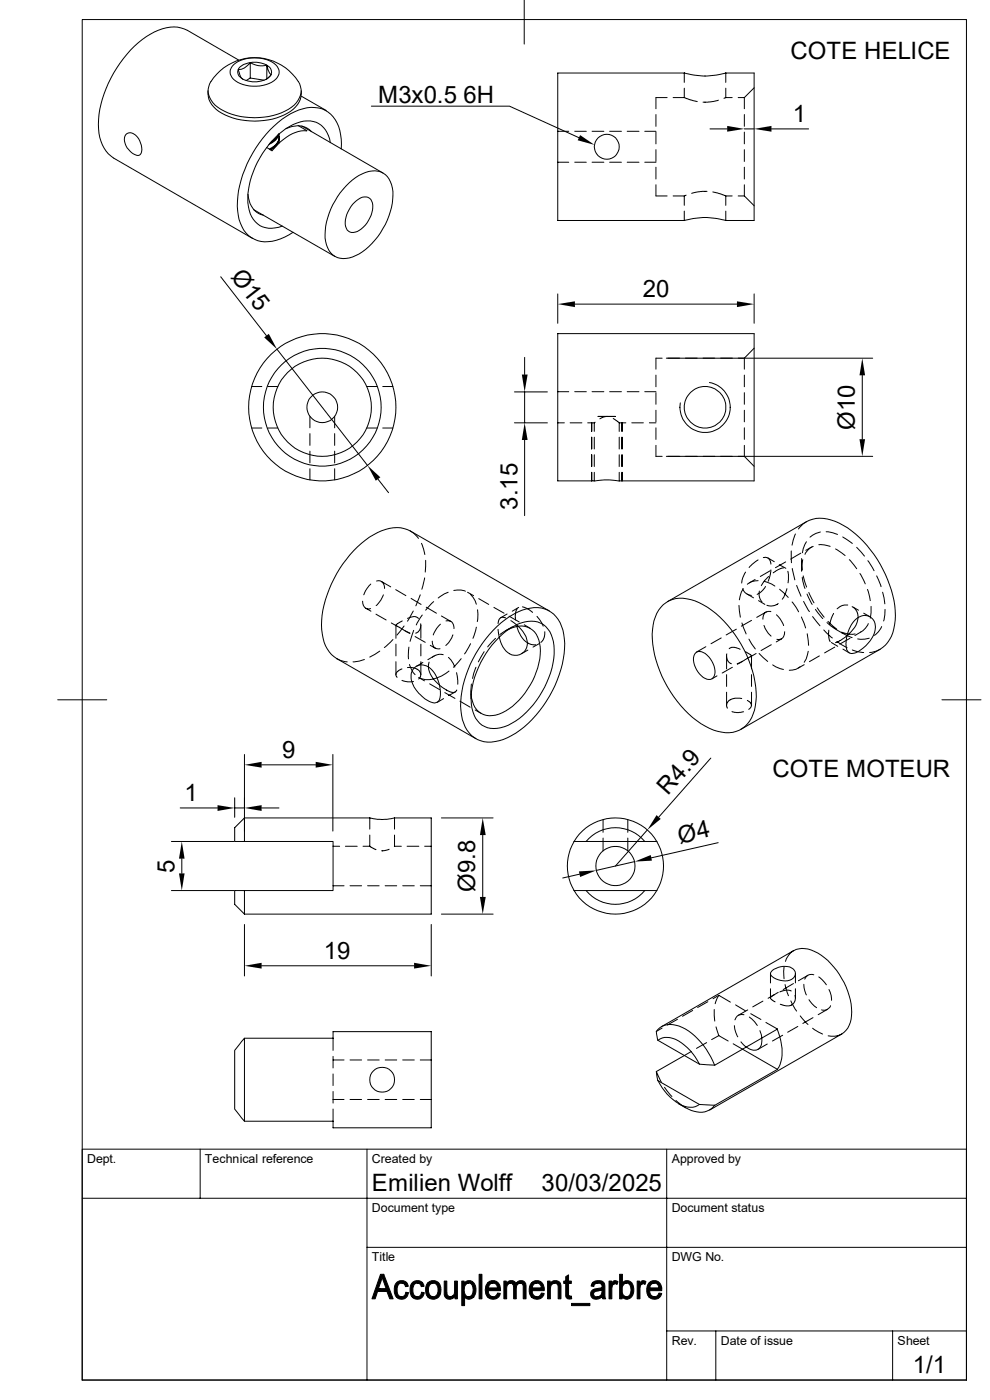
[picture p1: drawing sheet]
<svg xmlns="http://www.w3.org/2000/svg" width="210mm" height="297mm" viewBox="0 0 210 297" stroke-linecap="round" stroke-linejoin="round" font-family="sans-serif">
<g fill="none" stroke="#000" stroke-width=".21">
<path d="M17.4 4.1h187.6v288.7h-187.6zM44.1 19.3v.7M46 15.7a11 11 0 0 1 17.6 2.1 4.3 4.3 0 0 1-2.4 5.4 15.1 15.1 0 0 1-15-.4 4 4 0 0 1-.9-6.3zM49.6 13.7a7.6 7.6 0 0 1 8.9 0 2.07 2.07 0 0 1-.5 3.5 7.7 7.7 0 0 1-8.4-.4 1.99 1.99 0 0 1 0-3.1zM50.6 12.7l-10.8-6.3a7.9 7.9 0 0 0-7.9 .8 24.4 24.4 0 0 0-11 19.2 8 8 0 0 0 3.2 7.1l29.5 17.1M53.1 13.3a4.3 4.3 0 0 1 4.4 1.4 1.68 1.68 0 0 1-1.3 2.2 5.8 5.8 0 0 1-4.7-.1M53.1 13.3a2.68 2.68 0 0 0-2.7 2l.3 .8 .8 .7M53.1 16.6v-3.3a3.2 3.2 0 0 1-2.6 1.5 3.3 3.3 0 0 0 1 2M53.1 13.3a4.6 4.6 0 0 0 3.5 .5M56 17l-2.9-.4-.9 .5M56.6 16.8v-3a3.3 3.3 0 0 0 .9 2l-1.1 1.1M63.9 19.3a5.2 5.2 0 0 1-3.6 5.1 15.3 15.3 0 0 1-13.9-.8l-1.1-.9a4.1 4.1 0 0 1-1.1-2.7"/>
<path d="M111.2 0v9.4M145.2 15.5a15.6 15.6 0 0 0 8.8 0M145.2 15.5h-26.9v31.3h26.9M145.2 15.5v2M145.2 18.7v2M154 15.5h6v31.3h-6M154 15.5v2M154 18.7v2M160 18.6l-2.1 2.1M26.7 28.5a1.75 1.75 0 0 1 2.7 .9 3.4 3.4 0 0 1 .4 3.3 1.27 1.27 0 0 1-1.8-.2 3.2 3.2 0 0 1-1.3-4zM59.1 28.5l-.6 .8-1 .8M59.1 28.4a3.8 3.8 0 0 1-1.8 2"/>
<path d="M59.2 28.5a2.94 2.94 0 0 1-2.1 3.1M59.2 29.9v.4M59.2 28.4a3.3 3.3 0 0 1-2.2 2.2M59.2 29a2.83 2.83 0 0 1-1.8 2.8M59.2 29.2a3 3 0 0 1-1.9 2.5M60.7 27.3a4.4 4.4 0 0 1 5.4 .6M63.2 26.6l1.9 1.1M63.9 20.4l5.3 3.1M64 26.7l17.2 10M65.1 27.8a7.9 7.9 0 0 0-6.2 2.9l-1.2 1.3-1.1-.7M70.1 30.3a4.9 4.9 0 0 0-7.2-4.2 17.4 17.4 0 0 0-8.8 9.3 14.2 14.2 0 0 0-1 9.9 4.7 4.7 0 0 0 6 2.9l.8-.2M72.4 31.6a9.2 9.2 0 0 0-2.3-7.4 6.8 6.8 0 0 0-7.6-.5 23.3 23.3 0 0 0-11 13.4 15.9 15.9 0 0 0-.5 10.3 5.8 5.8 0 0 0 7.6 3.6l1.8-.7 1.8-1"/>
<path d="M74.1 38.8a7 7 0 0 1 6.6-2.4 5.2 5.2 0 0 1 2.6 5.8 15.5 15.5 0 0 1-7.9 12 4 4 0 0 1-5.9-1.6 10.9 10.9 0 0 1 .6-8.2l2-3.5zM78.8 22.5h29.3l14.7 6.7M118.3 34.4h2.4M118.3 27.9h2.4M121.9 34.4h2.5M121.9 27.9h2.5M125.6 34.4h2.5M125.6 27.9h2.5M129.3 34.4h2.5M129.3 27.9h2.5M133.1 34.4h2.5M133.1 27.9h2.5"/>
<path d="M136.8 34.4h2.3M136.8 27.9h2.3M139.1 39.2v2.4h2.4M139.1 35.5v2.5M139.1 31.7v2.5M139.1 28v2.5M139.1 24.3v2.5M141.5 20.7h-2.4v2.4M142.8 20.7h2.4M145.2 20.7l2.7 .8M150.6 27.3h3.7M152.4 21.3l-1.7 .3-1.6 .1"/>
<path d="M154 20.7l-.4 .2M154 20.7h1.3M156.6 20.7h1.3M157.9 39.2v2.4M157.9 35.5v2.5M157.9 31.7v2.5M157.9 28v2.5M157.9 24.3v2.5M157.9 20.7v2.4M157.9 27.3h2.1M163.7 27.3h7.8M46.8 58.7l9.7 12.5"/>
<path d="M52.6 41.2a4.4 4.4 0 0 0 3.3 4.4M53.8 44.4l17.2 10M74.8 43.3a3.2 3.2 0 0 1 3.3-1.4 2.48 2.48 0 0 1 .8 3.1 5.6 5.6 0 0 1-3.9 4.3 1.72 1.72 0 0 1-1.8-2.2l.4-1.6zM142.8 41.6h2.4M145.2 46.8a15.6 15.6 0 0 1 8.8 0M145.2 41.6v2M145.2 44.8v2M145.5 41.4l-.3 .2M150 40.6l-1.8 .1-1.5 .3M151.2 40.7l2.8 .9M154 41.6h1.3M154 41.6v2"/>
<path d="M154 44.8v2M156.6 41.6h1.3M157.9 41.6l2.1 2M58.8 74.1l19.2 24.7M111.3 75.8v3.7M118.3 62.4v6.2M122 64.5h34.3M139.1 79.6v2.4M140.5 76h-1.4v2.3M141.4 76h43.7M157.9 79.6v2.4M160 62.4v6.2"/>
<path d="M160 73.9l-2.1 2.1v2.3M182.9 79.6v13.6M53.4 90.8h2.1M53.4 82h2.1M56.8 90.8h2.1M56.8 82h2.1M65.7 88.3v2.5M65.7 92v2.5M65.7 95.7v2.5M65.7 99.4v2.4M71 88.3v2.5M71 92v2.5"/>
<path d="M71 95.7v2.5M71 99.4v2.4M77.8 90.8h2.2M77.8 82h2.2M81.2 90.8h2.2M81.2 82h2.2M109.1 89.7h7M109.1 83.1h7M111.3 83.1v6.6M111.3 93.3v16.1M118.3 89.7h1.4M118.3 83.1h2.4"/>
<path d="M120.9 89.7h2.5M121.9 83.1h2.5M124.7 89.7h1.4M125.5 89.7v1.8M125.5 92.8v2.5M125.5 96.5v2.5M125.6 83.1h2.5M126.1 89.7v1.8M126.1 92.8v2.5M126.1 96.5v2.5M126.2 89.6l-.1 .1M126.9 88.3h3.7"/>
<path d="M128.9 88.3l-.8 .1-.8 .5M129.3 83.1h2.5M130.1 88.8l1.3 .9M131.4 89.7v1.8M131.4 92.8v2.5M131.4 96.5v2.5M131.4 89.7h1.4M132 89.7v1.8M132 92.8v2.5M132 96.5v2.5M133.1 83.1h2.5M134 89.7h2.5"/>
<path d="M136.8 83.1h2.3M137.8 89.7h1.3M139.1 94.5v2.3h1.4M139.1 90.8v2.4M139.1 87v2.5M139.1 83.3v2.5M141.4 96.8h43.7M150.5 81.2a5.3 5.3 0 0 1 4.3 6.1 5.3 5.3 0 0 1-6.2 4.4 5.3 5.3 0 0 1-4.3-6.2M157.9 94.5v2.3l2.1 2.1M157.9 90.8v2.4M157.9 87v2.5M157.9 83.3v2.5"/>
<path d="M80.2 101.6l2.2 2.9M87 112.6l.8 .6 1 1M87 112.6a7.8 7.8 0 0 0-7.8 .9 24.3 24.3 0 0 0-11 19.1 8.3 8.3 0 0 0 2.7 6.7l.6 .4M87 112.6l29.5 17M89.4 115.3l.7 2.3M90.3 118.9l-.1 2.5M125.5 100.2v1.8M126.1 102a16.6 16.6 0 0 1 5.3 0M126.1 102h-7.8v-31.2h41.7v31.2h-28.6M126.1 100.2v1.8M131.4 100.2v1.8M132 100.2v1.8"/>
<path d="M160.8 118.8l-1.2 .9-.7 .7M161.9 118.3l.6-.1 .5 .2 .4 .6 .1 .7M162.9 118.4l1.4 .8M165.3 119.8l1.4 .8M166.7 119.2l-2.2 1.2M167.9 116.9v2.5M168.7 113.3l-.7 2.4M169.9 117.3l-2.2 1.3M170.1 118.5l.1 2.4M170.1 119.1v1.7M170.3 118.7l-.2 2.5M171.1 114.9l-.7 1.5-.2 .9"/>
<path d="M171.1 110.7a7.8 7.8 0 0 1 7.8 .8 24.3 24.3 0 0 1 11 19.1 8.3 8.3 0 0 1-2.6 6.7l-.6 .5M171.1 110.7l-.8 .5-.9 1M171.1 110.7l-29.5 16.9M172.2 116l-1.3 .8M172.5 115.9a3.4 3.4 0 0 0-1.7 1.7M173.7 115.6h1.2l1.2 .3M174 112.9l-.9 .3-1.3 .8M175.3 112.8l2.4 .6M177.2 116.5l2.1 1.4M178.8 113.9l2 1.4M180.2 118.7l1.5 1.9M181.7 116.1l1.7 1.9"/>
<path d="M184.1 119l1.3 2.1M71.5 139.7l.8 .4 1.4 .3M71.5 139.7l29.5 17M76.9 127.6a1.36 1.36 0 0 0 1.7 1.5M77.3 139.9l-1.1 .4-1.3 .1M77.6 129l1.1 .7M78.7 123.9l-1.1 1.4-.4 .9M79.8 130.3l2.1 1.2M79.9 123.3a1.34 1.34 0 0 1 1.7 1.5M80.6 138.1l-2.2 1.3M80.9 123.4l2 1.1M81.3 126.2l-.5 1.1-1 1.2"/>
<path d="M83 132.2l1.1 .6M83.4 135.7l-1.9 1.7M83.9 125.1l2.2 1.3M84 132.6v2.8M84 136.7v2.4M85.3 131.7l-1.1 .7a.19 .19 0 0 0-.2 .2 .19 .19 0 0 0 .2 .2l2.8 1.5M85.7 132.8l-1.5 1.9M85.9 133.8l1.1 .6M86.4 131.2l1.3-.4 .6 .1 .5 .3M86.7 137.3v2.5M87.2 127l2.1 1.2M87.7 129.6l-1.3 2.2"/>
<path d="M87.8 133.7l-.8 2.4M88.1 135l2.1 1.3M89.2 126.2l-1 2.3M89.2 132.3l-.1 1.3-.5 .5-.4 .2M89.3 132.6v2.8M89.3 136.7v2.4M89.6 130.5l-1.3 2.1M90.1 122.6l-.6 2.4M90.4 128.8l2.2 1.3M91.3 136.9l1.1 .6M91.7 136a1.35 1.35 0 0 0 1.6 1.6M92 127.6l-1.7 1.9"/>
<path d="M92.1 139.1l-1.3 .9M93.4 132.4l-.7 .9-.8 1.4M93.6 130.7l2 1.1M94 138.9l-.9-.1-.7 .2-.7 .4M94.6 131.7a1.33 1.33 0 0 1 1.7 1.6M95.1 125.6l-.8 .4-1.3 .9M95.1 139.5l1 1.1 .4 .9M96.1 134.7l-.9 1.7-.6 .5M96.3 125.3a3.8 3.8 0 0 1 2.4 .1M97.8 139.7l-1.6 1.9M99.2 125.6l1.3 .8M99.8 126.1a4.5 4.5 0 0 1 1.2 2.1"/>
<path d="M99.8 136.6l-1.2 2.1M101 133.1l-.7 2.3M101.3 129.4v2.5M101.6 127l2.1 1.2M102.7 138.3l-1.2 2.1M104.6 133.7a14.3 14.3 0 0 1 8.7-4.8 5.9 5.9 0 0 1 6.1 4.8 19.4 19.4 0 0 1-2.2 12.9 21.5 21.5 0 0 1-10.4 10.3 6.5 6.5 0 0 1-6.7-.8 9 9 0 0 1-2.4-7.3 24.7 24.7 0 0 1 6.9-15.1zM104.8 128.9l2.1 1.2M105.1 135.4l-1.6 1.8M105.8 135.3a9.5 9.5 0 0 1 7.7-3.5 5.2 5.2 0 0 1 4 5.1 19 19 0 0 1-5.8 14.2 9.5 9.5 0 0 1-7.6 3.4 5.2 5.2 0 0 1-4.1-5.1 19 19 0 0 1 5.8-14.1zM107.3 131.1l-.6-.2-.5 .2-.4 .5-.1 .7M107.6 130.3l-1.4 .8M108 133.5a4.4 4.4 0 0 1 5.4 .5 8.3 8.3 0 0 1 .7 7.6 15.4 15.4 0 0 1-8.3 9.9 4.1 4.1 0 0 1-5.8-3.4v-3"/>
<path d="M108 133.4l-2 1.2M108 130.7l2.2 1.3M108.4 131.7l.8 .5a6.7 6.7 0 0 1 2.7 4.1 2.6 2.6 0 0 1-1.9 2.7 2.6 2.6 0 0 1-3-1.3 8.5 8.5 0 0 1-1.3-3.6v-.6M108.7 133l-1.5 .8M109.6 132.8a5.1 5.1 0 0 0 2.6 3.8l.7 .2h.7M109.7 129.1l-.4 1v1.4M110 128.9l-1.3 .8M110.8 128.7l1 .4 1.2 .8M111.2 132.5l1.3 .8M112 137.9l-1.4 .8M113.9 130.8l1 1.2 .3 .8M114.4 136.5l-1.3 .8"/>
<path d="M115.6 134l-.2 1.4-.7 .9M140.7 128.3a6 6 0 0 1 5.9-1.1 18.7 18.7 0 0 1 9.9 8.4 22.1 22.1 0 0 1 3.9 13.2 6.7 6.7 0 0 1-4.2 6.4 9 9 0 0 1-7.5-1.7 24.6 24.6 0 0 1-10.4-19 8.8 8.8 0 0 1 2.4-6.2zM147.5 138.6a1.98 1.98 0 0 1 2.9 .8 3.8 3.8 0 0 1 .9 4.4 1.98 1.98 0 0 1-2.9-.8 3.8 3.8 0 0 1-.9-4.4zM149.7 137.2l-2 1.1M153 135.3l-2.2 1.3M154.1 139.1v2.8M154.2 138.7l-.1 .8 .2 .5 .4 .6 .5 .2M154.7 137.6l.5-.3h.6l1.2 .5M156.2 133.5l-2.1 1.2M156.8 128.4l.3 2.5M157.4 132.2l.9 2.3M157.5 124.9l.7 .9 .4 .3 .8 .2"/>
<path d="M157.7 124.9l-.4 .7-.5 1.7M158.2 138.3l.9 .5a.28 .28 0 0 1 .3 .3 .28 .28 0 0 1-.3 .3l-1.9 1.1-.8 .3M158.2 121.4l-.7 1.3-.1 1M158.5 126l1.4 .8M158.9 135.6l1.3 2.1M159.4 139.1v2.8M159.4 131.6l-2.1 1.2M160.2 122.9l-1.2 .8M160.4 138.6l-1.1 .7M160.8 123.2a3.1 3.1 0 0 0-2.3 .8M160.9 127.4l1.4 .8M161 138.6l1.9 1.7"/>
<path d="M161.1 125.4v1.2l.6 1.1M162.1 132.7l.9 1.7 .6 .6M162.1 123.3l1.6 .6 .7 .4M162.4 124.4l-.8 1.1-1 .6M162.5 129.8l-2 1.2M163.1 122.3l-.8 .8-.8 1.1M163.4 121.1l-2.1 1.2M163.5 129.8a1.33 1.33 0 0 0-1.7 1.6M163.5 120.9l-.1 1.1-.5 1.3M163.6 136.8l-2.1 1.2M164.7 130.4l.8 .9 .7 1.4M165.1 128.1l-1.3 .5-1.1-.2"/>
<path d="M165.4 125l1.8 1.7M165.8 135.6l-1.1 .6M166.2 120.5l-.7 .1-1.5 .9M166.5 134a1.35 1.35 0 0 1-1.7 1.6M166.9 124.9l-.6 1.7-.4 .5M167.1 121.2l.2 .6-.1 1.9M168 127.7l1.4 2.1M168.1 120.6l.5 2.4M169 124.2l.9 2.3M170 130.9l.9 2.3M170.2 122.5l.6 2.3M170.4 122.2l.7 2.3"/>
<path d="M170.5 127.6l1.2 2.2M171.2 126l1.1 2.2M171.2 134.5l.3 2.4M171.4 138.2l-.4 1.6-.4 .7M171.6 125.7l1.1 2.2M172.4 130.8l1.5 2M173 129.3l1.5 1.9M173.4 128.9l1.4 2M173.8 139.1l-2.1 1.3M174.8 133.6l1.8 1.7M175.4 132.1l1.6 1.2 1.9 1.1M175.6 131.8l1.9 1.7"/>
<path d="M175.8 133.7v1.6l.3 .8M176.4 136.3l1.3 .8M176.8 130.1l-.4 1-.4 1.4M177.1 137.3l-2.2 1.2M177.5 136.1l2.2 1.3M178.5 134.1l1.5 .4h1.4M178.5 134.2l2.3 1.1M178.8 137.7l1.4 .8M179.8 128.4l-1.2 .1-1 .7M180.3 135.4l-2.2 1.3M180.8 128.7l1.3 .8M180.8 137.9l1.1 .4 1.3 .1"/>
<path d="M181 128.8l.6 .6 .4 1a3.9 3.9 0 0 1-1.4 3.6l-1.6 1.4-1.8 1M181.6 131.4a2.39 2.39 0 0 1 3-.5 2.39 2.39 0 0 1 1 2.8 7 7 0 0 1-4.8 4.9 1.62 1.62 0 0 1-1.3-2 7.9 7.9 0 0 1 2.1-5.2zM182.4 121.7l1.2 2.2M182.6 134.1l-1.2 .7M183.2 130.1l1.4 .8M184 125.1l.6 2.3M184.2 132.3a3.6 3.6 0 0 1-1.7 1.8M184.4 135.4l-.9 .2h-1.6M184.8 128.7l-.2 2.4M186 122.2l.9 2.3M186.7 137.8l-.8 .3-1.4 .3M186.7 137.8l-29.5 16.9"/>
<path d="M187 132.9a4.3 4.3 0 0 1-1.5 1.9M187.2 125.6l.5 2.5M187.7 129.3l-.2 2.4M12.2 148.5h10.4M84 140.4v2.7M85.3 141.9l-.8 .4-.5 .5v.5l.2 .4M85.3 144.4l1.1 .3 1.3-.1M86.4 141.6h1.2l.9 .4M86.9 141l.7 1.7 .5 .4M87.8 141.7a2.82 2.82 0 0 1 4.4 1.1 6.6 6.6 0 0 1 .8 5.9 1.93 1.93 0 0 1-2.5-.2 6.7 6.7 0 0 1-3.3-5v-.7zM88.5 142l.5 .4 .3 .7-.1 .5-.4 .5M88.8 143.7l1.2 .7"/>
<path d="M89.3 140.4v2.7M89.7 140.5l-1.4 .9M91 140.5l-.1 .3a4 4 0 0 0 1.4 3.7l1.5 1.3 1.5 .9 1.1 .2 .5-.5M91.1 145.1l2.2 1.2M94.1 148.2l-1.3 .8M94.4 146.9l2.1 1.3M95.2 142.4a6.7 6.7 0 0 1-5.7 1.6l-.4-.2M96.6 146.8l-1.4 .8M96.9 142.7l.2 2.5M97.6 148.8l2.1 1.2M99.9 146.6v1.7M100.8 150.6l1.3 .7"/>
<path d="M101 141.6l-.8 2.3M152.1 143.4l-1.1 .6M154.1 143.1v2.5M154.1 146.9v2.7M154.9 148.5l-.7 .8-.1 .5 .2 .4M155.3 151l.9 .2 1.5-.2M155.4 141.6l-2.2 1.2M157.4 148.2l-1.5-.1-1 .4M157.5 140.3l-1.1 .6M158.5 148.6l.7 .5 .2 .5-.2 .6-.4 .3M159.4 143.1v2.5M159.4 146.9v2.7"/>
<path d="M163.9 141.1l.7 .4 1.6 .5M169.8 141.4a3.1 3.1 0 0 1-2.4 .8M170.6 141l-1.3 .7M199.8 148.5h8.3M36.4 178.5h13.3M38.2 171.4h7.9M49.8 175.6l2.1-2.1v5h-2.1zM49.8 169.2v4.2M49.8 171.4h2.1M51.9 178.5h18.8v10.4h-18.8M51.9 173.5h26.5M51.9 160.1v16.2"/>
<path d="M55.5 162.3h11.5M55.5 171.4h3.7M70.6 160.1v16.2M70.7 179.5h1.4M73.3 179.5h2.5M77 179.5h1.4M78.4 179.5l1.4 .8M78.4 173.5a10.3 10.3 0 0 0 5.3 0M78.4 173.5v2.4M78.4 177.2v2.3M83.7 179.5v.1M83.7 173.5h7.8v20.4h-39.6"/>
<path d="M83.7 173.5v2.4M83.7 177.2v2.3M83.7 179.5h1.4M86.4 179.5h2.5M90.1 179.5h1.4M93.6 173.5h11M102.4 177.2v13.1M121.8 178.5h2.5M121.8 178.5a10.2 10.2 0 0 1 15.3-2.6 10.2 10.2 0 0 1 0 15.6 10.2 10.2 0 0 1-15.3-2.6M121.8 178.5a10.1 10.1 0 0 0 0 10.4M124.3 178.5h12.5M124.3 178.5a8.1 8.1 0 0 1 12.5 0"/>
<path d="M127.9 173.9v2.7M127.9 177.8v2.7M133.2 173.9v2.7M133.2 177.8v2.7M136.8 178.5h2.6M137.3 176.1l-6.7 7.6M150.8 160.8l-11.1 12.6M152.4 178.8l-14.2 3.2M36.4 188.9h13.3M38.6 182.2v3.1M51.9 188.9h-2.1v3l2.1 2M51.9 188.9v5"/>
<path d="M51.9 196.1v11M70.7 187.9h2.3M74.3 187.9h2.4M78 187.9h2.4M81.7 187.9h2.5M82.5 180.2l-1.5 .3M85.4 187.9h2.5M89.2 187.9h2.3M91.5 196.1v11M93.6 193.9h11M121.8 188.9h2.5M122.9 185.5l-3.5 .8"/>
<path d="M124.3 188.9a8.1 8.1 0 0 0 12.5 0M124.3 188.9h12.5M134.6 182.8l-8.1 1.9M136.8 188.9h2.6M55.5 204.9h32.3M139.2 218.8l.3 1.9 8.9 5.1M139.2 218.8a3.9 3.9 0 0 1 4.9-1.1 14.5 14.5 0 0 1 7.5 8.3M140.5 218.1l-1.3 .7M143.7 216.2l-2.1 1.3M146.9 214.4l-2.1 1.2M150.2 212.5l-2.2 1.2M151.5 214.2l.1 2.4"/>
<path d="M151.9 217.8l.6 1.9M152.5 219.7l-1.5 .9M152.5 211.2l-.8 1.7M152.5 211.2l-1.2 .7M152.5 211.2l2.4 1.4M152.5 219.7l2 1.2M155.8 217.6l.3 1.4 .4 1M156 213.2l2.2 1.3M157.8 215.3a1.53 1.53 0 0 0-1.9 1.1M158.6 214.2l-2 1.2M159 215.8l1.1 .9 .6 .9M159.3 215.1l2.1 1.2"/>
<path d="M161.2 218.7l.4 1.5M161.8 212.4l-2.1 1.2M162.5 216.9l2.4 1.4-13.3 7.7-3.2-.2M163.4 206.5v2M163.4 209.8v1.9M163.7 206.1a3.9 3.9 0 0 1 4.6-.5 1.37 1.37 0 0 1 .4 1.4 1.37 1.37 0 0 1-1.1 .9 4.1 4.1 0 0 1-4.1-1.1v-.5zM164.3 211l-.5 .3a.45 .45 0 0 0-.3 .5 .45 .45 0 0 0 .4 .4l.5 .4M164.9 218.4a10 10 0 0 1 .3 8l-.3 .5M165.1 210.5l-2.2 1.3M166 219.6l-2.1 1.3M166.3 205.1v2.5M166.5 208.9l.8 2.3"/>
<path d="M167.8 212.3l1.2 2.2M167.9 210.2l-1.2-.1-1.3 .3M168.3 208.7l-2.1 1.2M168.4 201.7a4.1 4.1 0 0 0-1.8 2.3M168.4 201.7l-28.1 16.1M168.4 201.7a5.3 5.3 0 0 1 5.1 .5 16.1 16.1 0 0 1 7.2 12.5 5.2 5.2 0 0 1-2.1 4.7M168.7 211.2v1l-.7 1-1.2 .2-1.3-.3M168.7 206.5v2M168.7 209.8v1.9M169.2 217.8l-2.1 1.2M169.8 215.5l1.6 1.8M170.5 208.8l.2 1.4 .4 .9"/>
<path d="M171.4 206.9l-2 1.2M171.6 212.1l.7 .8 .9 .9M172.4 218.1l2.1 1.3M172.5 215.9l-2.2 1.2M172.6 206.8a1.42 1.42 0 0 0-1.9 .9M173.7 207.3l1.6 1.6M175.6 214.1l-2 1.2M175.9 209.9l.4 1.3 .1 1M176.2 213.4a1.51 1.51 0 0 1-1.9 .8M178.6 219.4a4 4 0 0 1-2.9 .4M178.6 219.4l-28.1 16.1M51.9 220.3h18.8"/>
<path d="M51.9 237.9h18.8M51.9 220.3v17.6l-2.1-2.6v-12.5zM70.7 220.3v-1.4h20.8v20.4h-20.8v-1.4M70.7 220.3v2.5M70.7 224.1v2.5M70.7 227.8v2.5M70.7 231.6v2.4M70.7 235.3v2.6M70.7 224.9h2.3M70.7 233.3h2.3M74.3 224.9h2.4M74.3 233.3h2.4"/>
<path d="M78 224.9h2.4M78 233.3h2.4M81.7 224.9h2.5M81.7 233.3h2.5M85.4 224.9h2.5M85.4 233.3h2.5M89.2 224.9h2.3M89.2 233.3h2.3M139.2 227.3l.3 1.9 8.9 5.1M139.2 227.3l1.1 2.3M139.6 220.7a4.1 4.1 0 0 1 5 .6l1.8 1.6 1.1 1.3 .9 1.6M139.6 229.2a10.5 10.5 0 0 0 6.2 5.7 3.1 3.1 0 0 0 2.6-.6"/>
<path d="M141 230.7l1.5 1.9M143.4 233.5l2 1.5M143.9 234.1l1.5 .9M146.7 223.1l-7.5 4.2M149.9 221.2l-2.2 1.2M151.6 234.5a4 4 0 0 1-5 1.1l-1.2-.6M155.5 221.4l9.4 5.5-13.3 7.6-3.2-.2M157.2 221l1.1 1.2M161.6 220.3a1.94 1.94 0 0 1-1.4 2.5l-1.1-.2-.8-.5M162.8 221.5l-2 1.1M17.4 254.2h187.6M42.5 243.8v10.4"/>
<path d="M77.9 243.8v49M141.4 243.8v49M205 243.8h-187.6v49M77.9 264.6h127.1M141.4 282.4h63.6M151.8 282.4v10.4M189.4 282.4v10.4"/>
<circle cx="128.7" cy="31.1" r="2.63"/>
<circle cx="68.4" cy="86.4" r="10.4"/>
<circle cx="68.4" cy="86.4" r="12.5"/>
<circle cx="68.4" cy="86.4" r="3.3"/>
<circle cx="68.4" cy="86.4" r="15.6"/>
<circle cx="149.6" cy="86.4" r="4.4"/>
<circle cx="130.6" cy="183.7" r="4.2"/>
<circle cx="81.1" cy="229" r="2.65"/>
</g>
<g fill="#000" stroke="#000" stroke-width=".21">
<path d="M80.7 270.3h.7l-.3 .6-.8 2.5 1.8 .6h-2l-.5 1.5h-.7z" fill-rule="evenodd"/>
<path d="M81.4 270.3l2 5.2h-.7l-.6-1.5-1.8-.6h1.6l-.8-2.4z" fill-rule="evenodd"/>
<path d="M84.2 272a1.55 1.55 0 0 1 2.1 .2h-1.1a1.4 1.4 0 0 0-.9 2v.2a.95 .95 0 0 0 .9 .7h-1.1a2.69 2.69 0 0 1 .1-3.1z" fill-rule="evenodd"/>
<path d="M84.1 275.1h1.4l.4-.4 .2-.5h.6a1.46 1.46 0 0 1-1 1.4 1.46 1.46 0 0 1-1.6-.5z" fill-rule="evenodd"/>
<path d="M85.2 272.2h1.1l.3 .7-.6 .1a.88 .88 0 0 0-.8-.8z" fill-rule="evenodd"/>
<path d="M87.5 272a1.55 1.55 0 0 1 2.2 .2h-1.1a1.4 1.4 0 0 0-1 2l.1 .2a.95 .95 0 0 0 .9 .7h-1.2a2.69 2.69 0 0 1 .1-3.1z" fill-rule="evenodd"/>
<path d="M87.4 275.1h1.4l.5-.4 .1-.5h.6a1.46 1.46 0 0 1-1 1.4 1.46 1.46 0 0 1-1.6-.5z" fill-rule="evenodd"/>
<path d="M88.6 272.2h1.1l.3 .7-.6 .1a.88 .88 0 0 0-.8-.8z" fill-rule="evenodd"/>
<path d="M90.6 272.3l1.3-.1a1.59 1.59 0 0 0-.7 2.5l.7 .4h-1.2a2.84 2.84 0 0 1-.1-2.8z" fill-rule="evenodd"/>
<path d="M90.7 272.2a1.68 1.68 0 0 1 2.1-.3 1.68 1.68 0 0 1 .7 2 1.62 1.62 0 0 1-1 1.6 1.62 1.62 0 0 1-1.8-.4h1.2a1.6 1.6 0 0 0 .4-2.8z" fill-rule="evenodd"/>
<path d="M94.2 271.8h.6l.1 2.9 .5 .4h1a1.23 1.23 0 0 1-1.5 .5 1.23 1.23 0 0 1-.7-1.5z" fill-rule="evenodd"/>
<path d="M95.5 275.1l.5-.2 .5 .1-.1 .1z" fill-rule="evenodd"/>
<path d="M96.4 271.8h.6v3.7h-.5v-.5l-.5-.1 .3-.3 .1-.4z" fill-rule="evenodd"/>
<path d="M98 271.8h.5v.4l.6 .1a1.78 1.78 0 0 0 .1 2.8l1.3 .1h-1.9v1.8h-.6z" fill-rule="evenodd"/>
<path d="M98.5 272.2l.1-.1 .8 .1z" fill-rule="evenodd"/>
<path d="M98.8 271.9a1.57 1.57 0 0 1 1.7 .2 1.57 1.57 0 0 1 .5 1.7l-.2 .9-.3 .5-1.1-.1a1.61 1.61 0 0 0 .8-2.3 .73 .73 0 0 0-.8-.6l-.8-.1z" fill-rule="evenodd"/>
<path d="M98.6 275.2h1.9a1.25 1.25 0 0 1-1.9 0z" fill-rule="evenodd"/>
<path d="M101.6 270.3h.6v5.2h-.6z" fill-rule="evenodd"/>
<path d="M103.4 272.2h1.2l-.5 .1-.3 .3-.2 .7h2.5l.1 .2v.3h-2.6l.3 1 .7 .3h-1.2a2.55 2.55 0 0 1 0-2.9z" fill-rule="evenodd"/>
<path d="M103.4 272.2a1.55 1.55 0 0 1 1.8-.4 1.55 1.55 0 0 1 .9 1.5h-2.5h1.9v-.2l-.1-.5-.5-.4z" fill-rule="evenodd"/>
<path d="M103.4 275.1h1.5l.4-.4 .2-.4 .6 .1a1.6 1.6 0 0 1-2.7 .7z" fill-rule="evenodd"/>
<path d="M106.9 271.8h.5v.5h.6l-.4 .4-.1 .5v2.3h-.6z" fill-rule="evenodd"/>
<path d="M107.4 272.3l.9-.1z" fill-rule="evenodd"/>
<path d="M107.7 272a1.1 1.1 0 0 1 1.7 .3l-1.9-.1z" fill-rule="evenodd"/>
<path d="M108.7 272.4l.7-.1 .1-.1h.9l-.6 .3-.2 .3-.1 2.7h-.5v-2.4z" fill-rule="evenodd"/>
<path d="M109.8 271.9a1.09 1.09 0 0 1 1.3-.1 1.09 1.09 0 0 1 .5 1.2v2.5h-.6v-2.3a.71 .71 0 0 0-.6-1h-.9z" fill-rule="evenodd"/>
<path d="M112.6 272.3l.1-.1h1.2l-.8 .4-.2 .7h2.5l.1 .3-.1 .2h-2.5l.3 .9 .7 .4h-1.2a2.72 2.72 0 0 1-.1-2.8z" fill-rule="evenodd"/>
<path d="M112.7 272.2a1.55 1.55 0 0 1 1.8-.4 1.55 1.55 0 0 1 .9 1.5h-2.5h2l-.2-.6-.5-.5z" fill-rule="evenodd"/>
<path d="M112.7 275.1h1.5l.4-.4 .3-.4 .5 .1a1.6 1.6 0 0 1-2.7 .7z" fill-rule="evenodd"/>
<path d="M116.2 271.8h.5v.5h.6l-.3 .3-.2 .4v2.5h-.6z" fill-rule="evenodd"/>
<path d="M116.7 272.3l1-.1z" fill-rule="evenodd"/>
<path d="M117.1 271.9a1.24 1.24 0 0 1 1.4 0 1.24 1.24 0 0 1 .5 1.3v2.3h-.6v-2.2a.78 .78 0 0 0-.7-1.1h-.9z" fill-rule="evenodd"/>
<path d="M120 270.8l.6-.3v1.3h.6v.5h-.6v2.5l.3 .2h-.8l-.1-.1v-2.6h-.4v-.5h.4z" fill-rule="evenodd"/>
<path d="M120.1 275h1.1l.1 .5-.6 .1a.65 .65 0 0 1-.6-.6z" fill-rule="evenodd"/>
<path d="M121.2 276.5h3.9v.5h-3.9z" fill-rule="evenodd"/>
<path d="M125.6 272.2h1.3l-.6 .1-.3 .6-.6-.1z" fill-rule="evenodd"/>
<path d="M125.6 273.7l.2-.1h1.9l-.9 .3a.64 .64 0 0 0-.9 .5 .64 .64 0 0 0 .7 .7l1 .1a1.28 1.28 0 0 1-1.5 .4 1.28 1.28 0 0 1-.8-1.4z" fill-rule="evenodd"/>
<path d="M125.8 272a1.67 1.67 0 0 1 2.5 .5v2.5l.2 .5h-.6l-.1-.4h-.8l.6-.5 .1-1h-1.9l1.2-.3a.55 .55 0 0 0 .7-.5 .55 .55 0 0 0-.6-.6h-1.5z" fill-rule="evenodd"/>
<path d="M126.6 275.1h1.2z" fill-rule="evenodd"/>
<path d="M129.2 271.8h.6v.5h.7a.98 .98 0 0 0-.7 1.3v1.9h-.6z" fill-rule="evenodd"/>
<path d="M130.1 271.8a.85 .85 0 0 1 1 .1l-.2 .6-.4-.2h-.7z" fill-rule="evenodd"/>
<path d="M131.4 270.3h.6v1.9h.9a1.36 1.36 0 0 0-.9 1.8l.2 .7 .4 .3-.6 .1v.4h-.6z" fill-rule="evenodd"/>
<path d="M132 275.1h.9z" fill-rule="evenodd"/>
<path d="M132.2 272a1.45 1.45 0 0 1 1.6 0 1.45 1.45 0 0 1 .7 1.4 1.72 1.72 0 0 1-2 2.1l-.4-.3 .8-.1a1.64 1.64 0 0 0 .8-2.3l-.6-.6h-1.1z" fill-rule="evenodd"/>
<path d="M135.2 271.8h.5v.5h.7l-.1 .1a1.11 1.11 0 0 0-.5 1.2v1.9h-.6z" fill-rule="evenodd"/>
<path d="M136.1 271.8a.79 .79 0 0 1 .9 .1l-.2 .6-.3-.2h-.8z" fill-rule="evenodd"/>
<path d="M137.5 272.3l.2-.1h1.1l-.8 .4-.2 .7h2.6v.5h-2.6l.3 .9 .8 .4h-1.3a2.72 2.72 0 0 1-.1-2.8z" fill-rule="evenodd"/>
<path d="M137.7 272.2a1.55 1.55 0 0 1 1.7-.4 1.55 1.55 0 0 1 1 1.5h-2.6h2l-.1-.6-.6-.5z" fill-rule="evenodd"/>
<path d="M137.6 275.1h1.5l.5-.4 .2-.4 .6 .1a1.6 1.6 0 0 1-2.8 .7z" fill-rule="evenodd"/>
</g>
<g fill="#000">
<path d="M123.1 28.7l3 2-3.5-.9zM154.3 26.7l3.6 .6-3.6 .6zM160 27.3l3.7-.6v1.2zM56 71.6l1-.8 1.8 3.3zM110.7 79.5h1.2l-.6 3.6zM118.3 64.5l3.7-.6v1.3zM156.3 63.9l3.7 .6-3.7 .7zM182.9 76l.6 3.6h-1.2zM111.3 89.7l.6 3.6h-1.2zM182.3 93.2h1.2l-.6 3.6zM78 98.8l2.7 2.5-1 .7zM46.1 170.8l3.7 .6-3.7 .6z"/>
<path d="M51.9 162.3l3.6-.7v1.3zM51.9 171.4l3.6-.6v1.2zM67 161.6l3.6 .7-3.6 .6zM102.4 173.5l.6 3.7h-1.2zM139.3 172.9l.9 .8-2.9 2.4zM38.6 178.5l.6 3.7h-1.2zM38 185.3h1.2l-.6 3.6zM101.8 190.3h1.2l-.6 3.6zM122.8 184.9l3.7-.2-3.4 1.4zM134.6 182.8l3.4-1.4 .3 1.2zM51.9 204.9l3.6-.6v1.2zM87.8 204.3l3.7 .6-3.7 .6z"/>
</g>
<g font-size="5.1">
<text x="167.7" y="12.5">COTE HELICE</text>
<text x="80.2" y="21.8">M3x0.5 6H</text>
<text x="168.2" y="25.9">1</text>
<text x="48.9" y="58.8" transform="rotate(52 48.9 58.8)">Ø15</text>
<text x="136.4" y="63">20</text>
<text x="181.3" y="91.2" transform="rotate(-90 181.3 91.2)">Ø10</text>
<text x="109.8" y="108.2" transform="rotate(-90 109.8 108.2)">3.15</text>
<text x="59.9" y="160.7">9</text>
<text x="163.9" y="164.8">COTE MOTEUR</text>
<text x="39.1" y="170">1</text>
<text x="141.7" y="168.8" transform="rotate(-48 141.7 168.8)">R4.9</text>
<text x="144.2" y="179" transform="rotate(-13 144.2 179)">Ø4</text>
<text x="37" y="185.2" transform="rotate(-90 37 185.2)">5</text>
<text x="100.8" y="189.2" transform="rotate(-90 100.8 189.2)">Ø9.8</text>
<text x="68.7" y="203.4">19</text>
<text x="78.9" y="252.6">Emilien Wolff</text>
<text x="114.9" y="252.6">30/03/2025</text>
<text x="193.6" y="291.4">1/1</text>
</g>
<g font-size="2.6">
<text x="18.5" y="246.7">Dept.</text>
<text x="43.5" y="246.7">Technical reference</text>
<text x="78.9" y="246.7">Created by</text>
<text x="142.5" y="246.7">Approved by</text>
<text x="78.9" y="257.1">Document type</text>
<text x="142.5" y="257.1">Document status</text>
<text x="78.9" y="267.5">Title</text>
<text x="142.5" y="267.5">DWG No.</text>
<text x="142.5" y="285.3">Rev.</text>
<text x="152.9" y="285.3">Date of issue</text>
<text x="190.4" y="285.3">Sheet</text>
</g>
</svg>
